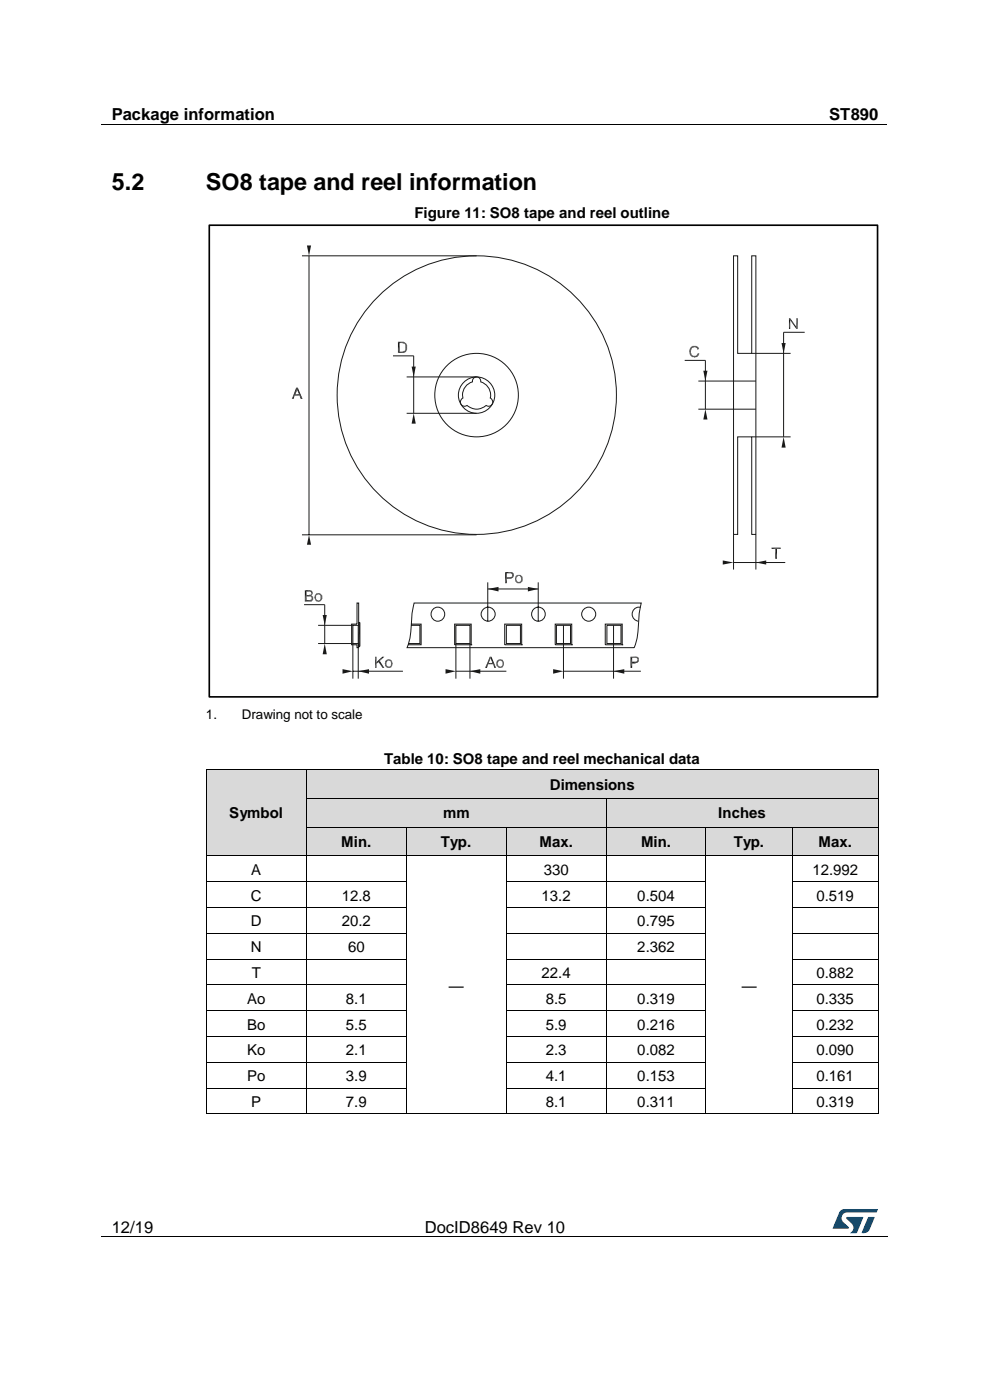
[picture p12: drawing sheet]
<svg xmlns="http://www.w3.org/2000/svg" width="210mm" height="297mm" viewBox="0 0 210 297" stroke-linecap="round" stroke-linejoin="round" font-family="sans-serif">
<path d="M21.5 26.5h166.7M21.5 262.4h166.7" fill="none" stroke="#000" stroke-width=".21"/>
<g fill="#000">
<path d="M105.2 26.4h.1v.1h-.1z" fill-rule="evenodd"/>
<path d="M61.6 262.3h.1v.2h-.1z" fill-rule="evenodd"/>
<path d="M148 262.3h.1v.2h-.1z" fill-rule="evenodd"/>
</g>
<g fill="#005288">
<path d="M178.2 256.9l.6-.4h.4l7 .1-.3 .6h-6.1a1.26 1.26 0 0 0-1.3 1.1 1.26 1.26 0 0 0 .8 1.4l.7 .6v.3l-3.3 .1z"/>
<path d="M184.2 258.2l1.3 .1-1 2.5a1.32 1.32 0 0 1-1.7 .7z"/>
<path d="M179.6 258.2l3.6 .1-1.5 3.3h-1.4a1.35 1.35 0 0 0 .7-1.2 1.35 1.35 0 0 0-.8-1.2l-.6-.6z"/>
</g>
<g fill="#d9d9d9">
<path d="M43.8 163.3h21.1v18.2h-21.1z" fill-rule="evenodd"/>
<path d="M45.7 169.4h17.4v6.1h-17.4z" fill-rule="evenodd"/>
<path d="M65 163.3h121.3v6.1h-121.3z" fill-rule="evenodd"/>
<path d="M66.9 163.3h117.5v6.1h-117.5z" fill-rule="evenodd"/>
</g>
<g fill="#000">
<path d="M43.7 163.3h.1z" fill-rule="evenodd"/>
<path d="M43.7 163.3h.1z" fill-rule="evenodd"/>
<path d="M64.9 163.3h.1z" fill-rule="evenodd"/>
<path d="M186.2 163.3h.1z" fill-rule="evenodd"/>
<path d="M186.2 163.3h.1z" fill-rule="evenodd"/>
</g>
<path d="M43.7 163.3v6.1M43.8 163.3h21.1M64.9 163.3v6.1M65 163.3h121.2M186.3 163.3v6.1" fill="none" stroke="#000" stroke-width=".21"/>
<g fill="#d9d9d9">
<path d="M65 169.4h63.5v6.1h-63.5z" fill-rule="evenodd"/>
<path d="M66.9 169.4h59.8v6.1h-59.8z" fill-rule="evenodd"/>
<path d="M128.6 169.4h57.7v6.1h-57.7z" fill-rule="evenodd"/>
<path d="M130.5 169.4h53.9v6.1h-53.9z" fill-rule="evenodd"/>
</g>
<g fill="#000">
<path d="M43.7 169.4h.1z" fill-rule="evenodd"/>
<path d="M64.9 169.4h.1z" fill-rule="evenodd"/>
<path d="M128.5 169.4h.1z" fill-rule="evenodd"/>
<path d="M186.2 169.4h.1z" fill-rule="evenodd"/>
</g>
<path d="M43.7 169.4v6.1M64.9 169.4v6.1M65 169.4h63.5M128.6 169.4v6.1M128.6 169.4h57.6M186.3 169.4v6.1" fill="none" stroke="#000" stroke-width=".21"/>
<g fill="#d9d9d9">
<path d="M65 175.5h21.2v6h-21.2z" fill-rule="evenodd"/>
<path d="M66.9 175.5h17.4v6h-17.4z" fill-rule="evenodd"/>
<path d="M86.2 175.5h21.1v6h-21.1z" fill-rule="evenodd"/>
<path d="M88.1 175.5h17.4v6h-17.4z" fill-rule="evenodd"/>
<path d="M107.4 175.5h21.2v6h-21.2z" fill-rule="evenodd"/>
<path d="M109.3 175.5h17.4v6h-17.4z" fill-rule="evenodd"/>
<path d="M128.6 175.5h21.2v6h-21.2z" fill-rule="evenodd"/>
<path d="M130.5 175.5h17.4v6h-17.4z" fill-rule="evenodd"/>
<path d="M149.8 175.5h18.2v6h-18.2z" fill-rule="evenodd"/>
<path d="M151.7 175.5h14.4v6h-14.4z" fill-rule="evenodd"/>
<path d="M168.1 175.5h18.2v6h-18.2z" fill-rule="evenodd"/>
<path d="M170 175.5h14.4v6h-14.4z" fill-rule="evenodd"/>
</g>
<g fill="#000">
<path d="M43.7 175.5h.1z" fill-rule="evenodd"/>
<path d="M64.9 175.5h.1z" fill-rule="evenodd"/>
<path d="M86.1 175.5h.1z" fill-rule="evenodd"/>
<path d="M107.3 175.5h.1z" fill-rule="evenodd"/>
<path d="M128.5 175.5h.1z" fill-rule="evenodd"/>
<path d="M149.7 175.5h.1z" fill-rule="evenodd"/>
<path d="M168 175.5h.1z" fill-rule="evenodd"/>
<path d="M186.2 175.5h.1z" fill-rule="evenodd"/>
<path d="M43.7 181.5h.1v.2h-.1z" fill-rule="evenodd"/>
<path d="M43.7 181.5h.1v.2h-.1z" fill-rule="evenodd"/>
<path d="M43.7 187h.1v.2h-.1z" fill-rule="evenodd"/>
<path d="M43.7 192.5h.1v.1h-.1z" fill-rule="evenodd"/>
<path d="M43.7 197.9h.1v.2h-.1z" fill-rule="evenodd"/>
<path d="M43.8 181.5h.2v.2h-.2z" fill-rule="evenodd"/>
<path d="M64.9 181.5h.1v.2h-.1z" fill-rule="evenodd"/>
<path d="M64.9 187h.1v.2h-.1z" fill-rule="evenodd"/>
<path d="M64.9 192.5h.1v.1h-.1z" fill-rule="evenodd"/>
<path d="M64.9 197.9h.1v.2h-.1z" fill-rule="evenodd"/>
<path d="M65 181.5h.2v.2h-.2z" fill-rule="evenodd"/>
<path d="M86.1 181.5h.2v.2h-.2z" fill-rule="evenodd"/>
<path d="M86.1 187h.2v.2h-.2z" fill-rule="evenodd"/>
<path d="M86.1 192.5h.2v.1h-.2z" fill-rule="evenodd"/>
<path d="M86.1 197.9h.2v.2h-.2z" fill-rule="evenodd"/>
<path d="M86.3 181.5h.1v.2h-.1z" fill-rule="evenodd"/>
<path d="M107.3 181.5h.2v.2h-.2z" fill-rule="evenodd"/>
<path d="M107.3 187h.2v.2h-.2z" fill-rule="evenodd"/>
<path d="M107.3 192.5h.2v.1h-.2z" fill-rule="evenodd"/>
<path d="M107.3 197.9h.2v.2h-.2z" fill-rule="evenodd"/>
<path d="M107.5 181.5h.1v.2h-.1z" fill-rule="evenodd"/>
<path d="M128.5 181.5h.2v.2h-.2z" fill-rule="evenodd"/>
<path d="M128.5 187h.2v.2h-.2z" fill-rule="evenodd"/>
<path d="M128.5 192.5h.2v.1h-.2z" fill-rule="evenodd"/>
<path d="M128.5 197.9h.2v.2h-.2z" fill-rule="evenodd"/>
<path d="M128.7 181.5h.1v.2h-.1z" fill-rule="evenodd"/>
<path d="M149.7 181.5h.1v.2h-.1z" fill-rule="evenodd"/>
<path d="M149.7 187h.1v.2h-.1z" fill-rule="evenodd"/>
<path d="M149.7 192.5h.1v.1h-.1z" fill-rule="evenodd"/>
<path d="M149.7 197.9h.1v.2h-.1z" fill-rule="evenodd"/>
<path d="M149.8 181.5h.2v.2h-.2z" fill-rule="evenodd"/>
<path d="M167.9 181.5h.2v.2h-.2z" fill-rule="evenodd"/>
<path d="M167.9 187h.2v.2h-.2z" fill-rule="evenodd"/>
<path d="M167.9 192.5h.2v.1h-.2z" fill-rule="evenodd"/>
<path d="M167.9 197.9h.2v.2h-.2z" fill-rule="evenodd"/>
<path d="M168.1 181.5h.2v.2h-.2z" fill-rule="evenodd"/>
<path d="M186.2 181.5h.1v.2h-.1z" fill-rule="evenodd"/>
<path d="M186.2 181.5h.1v.2h-.1z" fill-rule="evenodd"/>
<path d="M186.2 187h.1v.2h-.1z" fill-rule="evenodd"/>
<path d="M186.2 192.5h.1v.1h-.1z" fill-rule="evenodd"/>
<path d="M186.2 197.9h.1v.2h-.1z" fill-rule="evenodd"/>
<path d="M43.7 203.4h.1v.2h-.1z" fill-rule="evenodd"/>
<path d="M43.7 208.9h.1v.1h-.1z" fill-rule="evenodd"/>
<path d="M43.7 214.3h.1v.2h-.1z" fill-rule="evenodd"/>
<path d="M43.7 219.8h.1v.2h-.1z" fill-rule="evenodd"/>
<path d="M64.9 203.4h.1v.2h-.1z" fill-rule="evenodd"/>
<path d="M64.9 208.9h.1v.1h-.1z" fill-rule="evenodd"/>
<path d="M64.9 214.3h.1v.2h-.1z" fill-rule="evenodd"/>
<path d="M64.9 219.8h.1v.2h-.1z" fill-rule="evenodd"/>
<path d="M86.1 203.4h.2v.2h-.2z" fill-rule="evenodd"/>
<path d="M86.1 208.9h.2v.1h-.2z" fill-rule="evenodd"/>
<path d="M86.1 214.3h.2v.2h-.2z" fill-rule="evenodd"/>
<path d="M86.1 219.8h.2v.2h-.2z" fill-rule="evenodd"/>
<path d="M107.3 203.4h.2v.2h-.2z" fill-rule="evenodd"/>
<path d="M107.3 208.9h.2v.1h-.2z" fill-rule="evenodd"/>
<path d="M107.3 214.3h.2v.2h-.2z" fill-rule="evenodd"/>
<path d="M107.3 219.8h.2v.2h-.2z" fill-rule="evenodd"/>
<path d="M128.5 203.4h.2v.2h-.2z" fill-rule="evenodd"/>
<path d="M128.5 208.9h.2v.1h-.2z" fill-rule="evenodd"/>
<path d="M128.5 214.3h.2v.2h-.2z" fill-rule="evenodd"/>
<path d="M128.5 219.8h.2v.2h-.2z" fill-rule="evenodd"/>
<path d="M149.7 203.4h.1v.2h-.1z" fill-rule="evenodd"/>
<path d="M149.7 208.9h.1v.1h-.1z" fill-rule="evenodd"/>
<path d="M149.7 214.3h.1v.2h-.1z" fill-rule="evenodd"/>
<path d="M149.7 219.8h.1v.2h-.1z" fill-rule="evenodd"/>
<path d="M167.9 203.4h.2v.2h-.2z" fill-rule="evenodd"/>
<path d="M167.9 208.9h.2v.1h-.2z" fill-rule="evenodd"/>
<path d="M167.9 214.3h.2v.2h-.2z" fill-rule="evenodd"/>
<path d="M167.9 219.8h.2v.2h-.2z" fill-rule="evenodd"/>
<path d="M186.2 203.4h.1v.2h-.1z" fill-rule="evenodd"/>
<path d="M186.2 208.9h.1v.1h-.1z" fill-rule="evenodd"/>
<path d="M186.2 214.3h.1v.2h-.1z" fill-rule="evenodd"/>
<path d="M186.2 219.8h.1v.2h-.1z" fill-rule="evenodd"/>
<path d="M43.7 225.3h.1v.2h-.1z" fill-rule="evenodd"/>
<path d="M43.7 230.8h.1v.1h-.1z" fill-rule="evenodd"/>
<path d="M43.7 236.2h.1v.2h-.1z" fill-rule="evenodd"/>
<path d="M43.7 236.2h.1v.2h-.1z" fill-rule="evenodd"/>
<path d="M64.9 225.3h.1v.2h-.1z" fill-rule="evenodd"/>
<path d="M64.9 230.8h.1v.1h-.1z" fill-rule="evenodd"/>
<path d="M64.9 236.2h.1v.2h-.1z" fill-rule="evenodd"/>
<path d="M86.1 225.3h.2v.2h-.2z" fill-rule="evenodd"/>
<path d="M86.1 230.8h.2v.1h-.2z" fill-rule="evenodd"/>
<path d="M86.1 236.2h.2v.2h-.2z" fill-rule="evenodd"/>
<path d="M107.3 225.3h.2v.2h-.2z" fill-rule="evenodd"/>
<path d="M107.3 230.8h.2v.1h-.2z" fill-rule="evenodd"/>
<path d="M107.3 236.2h.2v.2h-.2z" fill-rule="evenodd"/>
<path d="M128.5 225.3h.2v.2h-.2z" fill-rule="evenodd"/>
<path d="M128.5 230.8h.2v.1h-.2z" fill-rule="evenodd"/>
<path d="M128.5 236.2h.2v.2h-.2z" fill-rule="evenodd"/>
<path d="M149.7 225.3h.1v.2h-.1z" fill-rule="evenodd"/>
<path d="M149.7 230.8h.1v.1h-.1z" fill-rule="evenodd"/>
<path d="M149.7 236.2h.1v.2h-.1z" fill-rule="evenodd"/>
<path d="M167.9 225.3h.2v.2h-.2z" fill-rule="evenodd"/>
<path d="M167.9 230.8h.2v.1h-.2z" fill-rule="evenodd"/>
<path d="M167.9 236.2h.2v.2h-.2z" fill-rule="evenodd"/>
<path d="M186.2 225.3h.1v.2h-.1z" fill-rule="evenodd"/>
<path d="M186.2 230.8h.1v.1h-.1z" fill-rule="evenodd"/>
<path d="M186.2 236.2h.1v.2h-.1z" fill-rule="evenodd"/>
<path d="M186.2 236.2h.1v.2h-.1z" fill-rule="evenodd"/>
</g>
<g fill="none" stroke="#000" stroke-width=".21">
<path d="M43.7 175.5v6M64.9 175.5v6M65 175.5h21.1M86.2 175.5v6M86.2 175.5h21.1M107.4 175.5v6M107.4 175.5h21.2M128.6 175.5v6M128.6 175.5h21.1M149.8 175.5v6M149.8 175.5h18.2M168 175.5v6"/>
<path d="M168.1 175.5h18.1M186.3 175.5v6M43.7 181.7v5.3M43.7 187.2v5.3M43.7 192.6v5.3M43.7 198.1v5.3M43.8 187.1h21.1M43.8 192.6h21.1M43.8 198h21.1M44 181.6h20.9M64.9 181.7v5.3M64.9 187.2v5.3"/>
<path d="M64.9 192.6v5.3M64.9 198.1v5.3M65 187.1h21.1M65 192.6h21.1M65 198h21.1M65.2 181.6h20.9M86.2 181.7v5.3M86.2 187.2v5.3M86.2 192.6v5.3M86.2 198.1v5.3M86.4 181.6h20.9M107.4 181.7v5.3"/>
<path d="M107.4 187.2v5.3M107.4 192.6v5.3M107.4 198.1v5.3M107.5 187.1h21M107.5 192.6h21M107.5 198h21M107.6 181.6h20.9M128.6 181.7v5.3M128.6 187.2v5.3M128.6 192.6v5.3M128.6 198.1v5.3M128.7 187.1h21"/>
<path d="M128.7 192.6h21M128.7 198h21M128.8 181.6h20.9M149.8 181.7v5.3M149.8 187.2v5.3M149.8 192.6v5.3M149.8 198.1v5.3M150 181.6h17.9M168 181.7v5.3M168 187.2v5.3M168 192.6v5.3M168 198.1v5.3"/>
<path d="M168.1 187.1h18.1M168.1 192.6h18.1M168.1 198h18.1M168.3 181.6h17.9M186.3 181.7v5.3M186.3 187.2v5.3M186.3 192.6v5.3M186.3 198.1v5.3M43.7 203.6v5.3M43.7 209v5.3M43.7 214.5v5.3M43.7 220v5.3"/>
<path d="M43.8 203.5h21.1M43.8 209h21.1M43.8 214.4h21.1M43.8 219.9h21.1M64.9 203.6v5.3M64.9 209v5.3M64.9 214.5v5.3M64.9 220v5.3M65 203.5h21.1M65 209h21.1M65 214.4h21.1M65 219.9h21.1"/>
<path d="M86.2 203.6v5.3M86.2 209v5.3M86.2 214.5v5.3M86.2 220v5.3M107.4 203.6v5.3M107.4 209v5.3M107.4 214.5v5.3M107.4 220v5.3M107.5 203.5h21M107.5 209h21M107.5 214.4h21M107.5 219.9h21"/>
<path d="M128.6 203.6v5.3M128.6 209v5.3M128.6 214.5v5.3M128.6 220v5.3M128.7 203.5h21M128.7 209h21M128.7 214.4h21M128.7 219.9h21M149.8 203.6v5.3M149.8 209v5.3M149.8 214.5v5.3M149.8 220v5.3"/>
<path d="M168 203.6v5.3M168 209v5.3M168 214.5v5.3M168 220v5.3M168.1 203.5h18.1M168.1 209h18.1M168.1 214.4h18.1M168.1 219.9h18.1M186.3 203.6v5.3M186.3 209v5.3M186.3 214.5v5.3M186.3 220v5.3"/>
<path d="M43.7 225.5v5.3M43.7 230.9v5.3M43.8 225.4h21.1M43.8 230.8h21.1M43.8 236.3h21.1M64.9 225.5v5.3M64.9 230.9v5.3M65 225.4h21.1M65 230.8h21.1M65 236.3h21.1M86.2 225.5v5.3M86.2 230.9v5.3"/>
<path d="M86.3 236.3h21M107.4 225.5v5.3M107.4 230.9v5.3M107.5 225.4h21M107.5 230.8h21M107.5 236.3h21M128.6 225.5v5.3M128.6 230.9v5.3M128.7 225.4h21M128.7 230.8h21M128.7 236.3h21M149.8 225.5v5.3"/>
<path d="M149.8 230.9v5.3M149.8 236.3h18.1M168 225.5v5.3M168 230.9v5.3M168.1 225.4h18.1M168.1 230.8h18.1M168.1 236.3h18.1M186.3 225.5v5.3M186.3 230.9v5.3"/>
</g>
<g fill="none" stroke="#191918" stroke-width=".21">
<path d="M155.6 54.3h.9v20.7h1.2h1.8v-20.7h.8v59.1h-.8v-20.7h-3v20.7h-.9zM100.5 80.2a.89 .89 0 0 1 1-.1 .89 .89 0 0 1 .5 .9 2.87 2.87 0 0 1 2 3.4 .91 .91 0 0 1 .4 1.3 .91 .91 0 0 1-1.3 .3 2.97 2.97 0 0 1-4 0 .91 .91 0 0 1-1.3-.3 .91 .91 0 0 1 .4-1.3 3 3 0 0 1 2-3.5zM155.6 86.8h4.7M155.6 80.8h4.7M75.7 127.9h.4v4.8h-1.2v3.8h1.2v.9h-.4v-.6h-1.1v-4.4h1.1zM76 132.1h.3v1.8v3.2h-.3M76 132.7v3.8M87.2 132.4h2.1v4.4h-2.7M87.2 132.7h1.9v3.8h-2.4M87.8 127.9h48.2a23.7 23.7 0 0 0-.7 6.2l-.1 1.3-.7 2h-48.1a22.3 22.3 0 0 0 1-7.3zM96.4 132.4h3.6v4.4h-3.6zM96.7 132.7h3v3.8h-3z"/>
<path d="M100 136.8h.1M103.5 123.5v8.3M103.5 125h10.7M107.1 132.4h3.6v4.4h-3.6zM107.4 132.7h3v3.8h-3zM110.7 136.8h.1M114.2 123.5v8.3M117.8 132.4h3.5v4.4h-3.5zM118 132.7h3v3.8h-3zM121.3 136.8h.1M128.4 132.4h3.6v4.4h-3.6zM128.7 132.7h3v3.8h-3z"/>
<path d="M132 136.8h.1M135.9 128.9a1.47 1.47 0 0 0-1.8 1.2 1.47 1.47 0 0 0 1.3 1.7"/>
<circle cx="101.1" cy="83.8" r="29.6"/>
<circle cx="101.1" cy="83.8" r="8.9"/>
<circle cx="101.1" cy="83.8" r="3.9"/>
<circle cx="92.9" cy="130.3" r="1.48"/>
<circle cx="103.6" cy="130.3" r="1.48"/>
<circle cx="114.2" cy="130.3" r="1.48"/>
<circle cx="124.9" cy="130.3" r="1.48"/>
</g>
<path d="M76.2 132.1v5" fill="none" stroke="#191918" stroke-width=".35"/>
<g fill="#191918">
<path d="M103.5 125l2.3-.5v1z"/>
<path d="M112 124.5l2.2 .5-2.2 .5z"/>
<path d="M107.5 122.8v.9h-.3z"/>
<path d="M107.5 122.8l1.1-.1z"/>
<path d="M107.5 122.8l1.1-.2z"/>
<path d="M107.5 122.8l1.2-.2z"/>
<path d="M107.5 122.8l1.3-.3z"/>
<path d="M107.5 122.5h1.3l-1.3 .3z"/>
<path d="M107.5 122.5l-.3 1.2z"/>
<path d="M108.2 122.5h.6z"/>
<path d="M108.4 122.4l.4 .1z"/>
<path d="M108.5 122.4h.4z"/>
<path d="M108.6 122.3l.3 .1z"/>
<path d="M108.6 122.3l.4-.1z"/>
<path d="M108.6 122.1l.4 .1-.4 .1z"/>
<path d="M108.6 122.1l.4 .1z"/>
<path d="M108.6 122.1h.4z"/>
<path d="M108.6 122.1l.4-.1z"/>
<path d="M108.6 122h.4z"/>
<path d="M108.6 122l.4-.1z"/>
<path d="M108.6 121.9h.4z"/>
<path d="M108.6 121.9l.4-.1z"/>
<path d="M108.6 121.8h.4z"/>
<path d="M108.6 121.7l.4 .1z"/>
<path d="M108.5 121.6l.4 .1z"/>
<path d="M108.4 121.6l.5 .1z"/>
</g>
<path d="M107.3 121.6v2.1" fill="none" stroke="#191918" stroke-width=".35"/>
<g fill="#191918">
<path d="M108.4 121.6l.5 .1z"/>
<path d="M108.1 121.6h.8z"/>
<path d="M107.5 121.6l1.3-.1z"/>
<path d="M107.5 121.6l1.2-.2z"/>
<path d="M107.5 121.6l1.1-.2z"/>
<path d="M107.5 121.6l1-.2z"/>
<path d="M107.5 121.6l.9-.2z"/>
<path d="M107.5 121.6l.8-.2z"/>
<path d="M107.2 121.4h1l-.7 .2z"/>
</g>
<path d="M107.3 121.4v2.3" fill="none" stroke="#191918" stroke-width=".35"/>
<g fill="#191918">
<path d="M109.6 123.6l.8 .1z"/>
<path d="M109.6 123.6h.9z"/>
<path d="M109.6 123.5l.9 .1z"/>
<path d="M109.6 123.5h1z"/>
<path d="M109.4 123.5h1.2z"/>
<path d="M109.4 123.5h1.3z"/>
<path d="M110.2 123.5h.6z"/>
<path d="M109.4 123.5h.5z"/>
<path d="M109.4 123.4h.4z"/>
<path d="M110.3 123.4l.5 .1z"/>
<path d="M110.4 123.4l.4 .1z"/>
<path d="M109.4 123.3l.3 .1z"/>
<path d="M110.4 123.4h.4z"/>
<path d="M110.5 123.3h.3z"/>
<path d="M110.5 123.2l.3 .1z"/>
<path d="M109.4 123.2l.2 .1z"/>
<path d="M109.4 123.2l.2-.1v.2z"/>
<path d="M110.5 123.2l.3-.1v.2z"/>
<path d="M110.5 123.1h.3z"/>
<path d="M109.3 123.1h.3z"/>
<path d="M110.5 123.1l.3-.1z"/>
<path d="M109.3 122.9l.2 .1-.2 .1z"/>
<path d="M109.3 122.9l.2 .1z"/>
<path d="M110.6 123l.2-.1z"/>
<path d="M110.6 122.8l.2 .1-.2 .1z"/>
<path d="M109.3 122.8l.2 .1z"/>
<path d="M110.6 122.8l.2 .1z"/>
<path d="M109.3 122.8h.2z"/>
<path d="M110.6 122.8h.2z"/>
<path d="M109.3 122.6l.2 .2h-.2z"/>
<path d="M110.5 122.6l.3 .2h-.2z"/>
<path d="M110.5 122.6h.3v.2z"/>
<path d="M109.3 122.6h.2v.2z"/>
<path d="M109.3 122.6h.2z"/>
<path d="M110.5 122.5l.3 .1z"/>
<path d="M109.4 122.5h.2z"/>
<path d="M110.5 122.4l.3 .1z"/>
<path d="M109.4 122.5l.2-.1z"/>
<path d="M109.4 122.4h.2z"/>
<path d="M110.4 122.3l.4 .1z"/>
<path d="M109.4 122.4l.3-.1z"/>
<path d="M109.4 122.3h.3z"/>
<path d="M109.4 122.2l.4 .1h-.4z"/>
<path d="M110.3 122.3l.5-.1z"/>
<path d="M110.3 122.2h.5z"/>
<path d="M109.4 122.2h.5z"/>
<path d="M110.1 122.1l.7 .1z"/>
<path d="M109.4 122.2l.6-.1z"/>
<path d="M109.4 122.1h.6z"/>
<path d="M109.5 122.1h1.1z"/>
<path d="M109.5 122.1h1z"/>
<path d="M109.7 122.1h.8z"/>
<path d="M109.7 122.1l.7-.1z"/>
</g>
<path d="M96.7 136.5v7.5M99.7 136.5v7.5" fill="none" stroke="#191918" stroke-width=".21"/>
<g fill="#191918">
<path d="M103.6 140.9l-.3 .8h-.4z"/>
<path d="M104.6 140.9l.6 .8h-.3z"/>
<path d="M103.6 140.6l1 .3h-1z"/>
<path d="M103.6 140.6l-.7 1.1z"/>
<path d="M103.6 140.6h.8l.2 .3z"/>
<path d="M104.4 140.6l.8 1.1z"/>
<path d="M104.3 140l.9 1.7-.8-1.1z"/>
<path d="M103.9 139.9l-.3 .7-.7 1.1z"/>
<path d="M103.9 139.9l-1 1.8z"/>
<path d="M104.2 139.9l1 1.8z"/>
<path d="M104 139.9l-1.1 1.8z"/>
<path d="M104.2 139.8l1 1.9z"/>
<path d="M104 139.8l-1.1 1.9z"/>
<path d="M104.1 139.7l1.1 2z"/>
<path d="M104 139.6l-1.1 2.1z"/>
<path d="M104.1 139.6l1.1 2.1z"/>
<path d="M104 139.5l1.2 2.2z"/>
<path d="M104 139.5l-1.1 2.2z"/>
<path d="M103.9 139.3l.1 .2-1.1 2.2z"/>
<path d="M103.9 139.3h.4l-.3 .2z"/>
<path d="M104 139.5l.3-.2 .9 2.4z"/>
<path d="M105.8 141.6l.6 .1z"/>
<path d="M105.7 141.5l.8 .1z"/>
<path d="M105.7 141.5h.9z"/>
<path d="M105.6 141.4l1 .1z"/>
<path d="M105.6 141.4h1.1z"/>
<path d="M105.6 141.4h.4z"/>
<path d="M105.5 141.3h.4z"/>
<path d="M106.3 141.4l.4-.1z"/>
<path d="M106.4 141.3h.3l-.4 .1z"/>
<path d="M106.4 141.3h.3z"/>
<path d="M106.5 141.3h.3z"/>
<path d="M105.4 141.3h.4z"/>
<path d="M106.5 141.3l.3-.1z"/>
<path d="M106.5 141.2h.3z"/>
<path d="M105.3 141.2h.4z"/>
<path d="M106.5 141.2l.4-.1z"/>
<path d="M106.6 141l.3 .1-.4 .1z"/>
<path d="M105.3 141l.4 .2h-.4z"/>
<path d="M105.3 141h.4v.2z"/>
<path d="M106.6 141l.3 .1z"/>
<path d="M106.6 140.9l.3 .1z"/>
<path d="M105.3 140.9l.4 .1z"/>
<path d="M106.6 140.8l.3 .1z"/>
<path d="M105.3 140.8l.3 .1z"/>
<path d="M105.3 140.8l.3-.1z"/>
<path d="M106.6 140.8l.3-.1v.2z"/>
<path d="M105.3 140.6l.3 .1-.3 .1z"/>
<path d="M106.6 140.6l.3 .1-.3 .1z"/>
<path d="M106.6 140.6l.3 .1z"/>
<path d="M105.3 140.6l.3 .1z"/>
<path d="M105.3 140.6h.3z"/>
<path d="M106.6 140.6h.3z"/>
<path d="M105.3 140.6h.4z"/>
<path d="M105.3 140.5l.4 .1z"/>
<path d="M106.5 140.5l.4 .1z"/>
<path d="M106.5 140.4l.4 .1z"/>
<path d="M105.3 140.5l.4-.1z"/>
<path d="M105.4 140.4h.3l-.4 .1z"/>
<path d="M106.5 140.3l.3 .1z"/>
<path d="M105.4 140.4l.4-.1z"/>
<path d="M105.4 140.3h.4z"/>
<path d="M106.4 140.2l.4 .1z"/>
<path d="M105.4 140.3l.4-.1z"/>
<path d="M105.4 140.2h.4z"/>
<path d="M106.2 140.1l.5 .1z"/>
<path d="M105.4 140.2l.6-.1z"/>
<path d="M106.1 140.1l.6 .1z"/>
<path d="M105.6 140.1h1.1z"/>
<path d="M105.6 140h1z"/>
<path d="M105.7 140h.9z"/>
<path d="M105.7 140l.8-.1z"/>
<path d="M105.9 139.9h.4z"/>
<path d="M105.9 139.9h.3z"/>
</g>
<path d="M96.7 142.4h10.7" fill="none" stroke="#191918" stroke-width=".21"/>
<g fill="#191918">
<path d="M99.7 142.4l2.2-.4v.9z"/>
<path d="M94.5 142l2.2 .4-2.2 .5z"/>
</g>
<path d="M74.9 136.5v7.5M74.9 142.4h10.6" fill="none" stroke="#191918" stroke-width=".21"/>
<path d="M72.7 142l2.2 .4-2.2 .5z" fill="#191918"/>
<path d="M76 136.5v7.5" fill="none" stroke="#191918" stroke-width=".21"/>
<g fill="#191918">
<path d="M79.9 140.8v.9h-.3z"/>
<path d="M79.9 140.5l-.3 1.2z"/>
<path d="M79.9 140.5h.4l-.4 .3z"/>
<path d="M80.3 140.5l1.2 1.2h-.3z"/>
<path d="M80.3 140.5l.3-.3 .9 1.5z"/>
<path d="M81.1 139.3l-.8 1.2z"/>
<path d="M79.9 140.5l1.2-1.2-.8 1.2z"/>
<path d="M81.1 139.3h.4l-.9 .9z"/>
</g>
<path d="M79.7 139.3v2.4" fill="none" stroke="#191918" stroke-width=".26"/>
<g fill="#191918">
<path d="M79.6 139.3h.3v1.2z"/>
<path d="M82.1 141.6l.6 .1z"/>
<path d="M82.1 141.6h.7z"/>
<path d="M82 141.5l.9 .1z"/>
<path d="M82 141.5h1z"/>
<path d="M82 141.4l1 .1z"/>
<path d="M81.9 141.4l1.1 .1z"/>
<path d="M81.9 141.4h.5z"/>
<path d="M81.8 141.3h.4z"/>
<path d="M82.7 141.4l.4-.1z"/>
<path d="M82.8 141.3h.3z"/>
<path d="M82.8 141.3h.4z"/>
<path d="M81.8 141.3h.3z"/>
<path d="M81.7 141.3h.4z"/>
<path d="M81.7 141.3l.4-.1z"/>
<path d="M82.9 141.3l.3-.1z"/>
<path d="M82.9 141.2h.3z"/>
<path d="M81.7 141.2h.4z"/>
<path d="M82.9 141.2l.3-.1z"/>
<path d="M82.9 141l.3 .1-.3 .1z"/>
<path d="M81.7 141l.4 .2h-.4z"/>
<path d="M81.7 141h.3l.1 .2z"/>
<path d="M82.9 141l.3 .1z"/>
<path d="M82.9 140.9l.3 .1z"/>
<path d="M81.7 140.9l.3 .1z"/>
<path d="M82.9 140.9h.4z"/>
<path d="M81.6 140.8l.4 .1z"/>
<path d="M81.6 140.8l.4-.1z"/>
<path d="M83 140.8l.3-.1v.2z"/>
<path d="M81.7 140.6l.3 .1-.4 .1z"/>
<path d="M82.9 140.6l.4 .1-.3 .1z"/>
<path d="M82.9 140.6l.4 .1z"/>
<path d="M81.7 140.6l.3 .1z"/>
<path d="M81.7 140.6h.3z"/>
<path d="M82.9 140.6h.4z"/>
<path d="M81.7 140.5l.3 .1z"/>
<path d="M82.9 140.5l.3 .1z"/>
<path d="M81.7 140.5h.4z"/>
<path d="M82.9 140.4l.3 .1z"/>
<path d="M81.7 140.5l.4-.1z"/>
<path d="M81.7 140.4h.4z"/>
<path d="M82.8 140.3l.4 .1z"/>
<path d="M81.7 140.4l.4-.1z"/>
<path d="M82.8 140.2l.3 .1z"/>
<path d="M81.8 140.3l.3-.1z"/>
<path d="M81.8 140.2h.3z"/>
<path d="M82.6 140.1l.5 .1z"/>
<path d="M81.8 140.2l.6-.1z"/>
<path d="M82.5 140.1l.6 .1z"/>
<path d="M81.9 140.1l1.1-.1z"/>
<path d="M82 140h1l-1.1 .1z"/>
<path d="M82.1 140h.8z"/>
<path d="M82.1 139.9h.7z"/>
<path d="M82.2 139.9h.5z"/>
<path d="M82.2 139.9h.4z"/>
<path d="M76 142.4l2.3-.4v.9z"/>
</g>
<path d="M68.9 128.3v8.2" fill="none" stroke="#191918" stroke-width=".21"/>
<path d="M68.4 130.5h.9l-.4 2.2z" fill="#191918"/>
<path d="M67.5 132.7h7.4M67.5 136.5h7.4" fill="none" stroke="#191918" stroke-width=".21"/>
<path d="M68.9 136.5l.4 2.3h-.9z" fill="#191918"/>
<path d="M64.5 128.3h4.4" fill="none" stroke="#191918" stroke-width=".21"/>
<g fill="#191918">
<path d="M64.7 127.6l1.5-.1z"/>
<path d="M64.7 127.6l1.6-.2z"/>
<path d="M64.7 127.6l.3-.3 1.3 .1z"/>
<path d="M65 127.3l1.3 .1z"/>
<path d="M65.6 127.3l.7 .1z"/>
<path d="M65.7 127.3h.6z"/>
<path d="M65.9 127.2l.4 .1z"/>
<path d="M66 127.2h.4z"/>
<path d="M66.1 127.1l.3 .1z"/>
<path d="M66.1 127.1h.3z"/>
<path d="M66.2 126.9l.2 .2h-.3z"/>
<path d="M66.2 126.9h.2v.2z"/>
<path d="M66.2 126.9l.2-.1z"/>
<path d="M66.1 126.8h.3z"/>
<path d="M66.1 126.8l.3-.1z"/>
<path d="M66.1 126.7h.3z"/>
<path d="M66.1 126.7l.3-.1z"/>
<path d="M66 126.6h.4z"/>
<path d="M65.9 126.5l.5 .1z"/>
<path d="M65 126.5v.8l-.3 .3z"/>
<path d="M65.6 126.5h.7z"/>
<path d="M65 126.5l1.2-.1z"/>
<path d="M65 126.5l1.1-.1z"/>
<path d="M65 126.5l1.1-.2z"/>
<path d="M65 126.3h1.1l-1.1 .2z"/>
<path d="M65 126.3l-.3 1.3z"/>
<path d="M65.5 126.3h.6z"/>
<path d="M65.6 126.2l.5 .1z"/>
<path d="M65.7 126.2h.5z"/>
<path d="M65.9 126.2l.4-.1z"/>
<path d="M66 126l.3 .1z"/>
<path d="M66 126l.3-.1v.2z"/>
<path d="M66 126l.3-.1z"/>
<path d="M66.1 125.8l.2 .1z"/>
<path d="M66 125.7l.3 .1z"/>
<path d="M66 125.7h.3z"/>
<path d="M65.9 125.6l.4 .1z"/>
<path d="M65.8 125.5l.5 .2z"/>
<path d="M65.7 125.5l.6 .2z"/>
<path d="M65.7 125.5h.6v.2z"/>
</g>
<path d="M64.8 125.5v2.1" fill="none" stroke="#191918" stroke-width=".35"/>
<g fill="#191918">
<path d="M65.5 125.5h.8z"/>
<path d="M65 125.5l1.2-.1z"/>
<path d="M65 125.5l1.1-.2z"/>
<path d="M65 125.5l1-.2z"/>
<path d="M65 125.5l.7-.3 .2 .1z"/>
<path d="M65 125.5l.7-.3z"/>
<path d="M64.7 125.2h.9l-.6 .3z"/>
</g>
<path d="M64.8 125.2v2.4" fill="none" stroke="#191918" stroke-width=".35"/>
<g fill="#191918">
<path d="M67.3 127.6l.4 .1z"/>
<path d="M67.3 127.6h.5z"/>
<path d="M67.1 127.6l.9-.1z"/>
<path d="M67 127.5h1z"/>
<path d="M67 127.4l1 .1z"/>
<path d="M67 127.4h1.1z"/>
<path d="M67.7 127.4h.4z"/>
<path d="M67 127.4h.5z"/>
<path d="M67 127.3h.4z"/>
<path d="M67.7 127.3h.5z"/>
<path d="M66.9 127.2l.4 .1z"/>
<path d="M67.8 127.3h.4z"/>
<path d="M67.9 127.2h.4z"/>
<path d="M66.9 127.1l.2 .1z"/>
<path d="M67.9 127.1l.4 .1z"/>
<path d="M67.9 127.1h.4z"/>
<path d="M66.8 127.1h.3z"/>
<path d="M68 127.1h.4z"/>
<path d="M68 127l.4 .1z"/>
<path d="M66.8 127l.2 .1z"/>
<path d="M68 127l.4-.1v.2z"/>
<path d="M68 126.9h.4z"/>
<path d="M66.7 126.9l.3 .1z"/>
<path d="M68 126.9l.4-.1z"/>
<path d="M68 126.8h.4z"/>
<path d="M66.7 126.8l.3 .1z"/>
<path d="M66.7 126.7l.3 .2z"/>
<path d="M66.7 126.7h.3v.2z"/>
<path d="M68 126.7l.4 .1z"/>
<path d="M66.7 126.6l.3 .1z"/>
<path d="M68 126.6l.4 .1z"/>
<path d="M66.7 126.6h.3z"/>
<path d="M68 126.5l.4 .1z"/>
<path d="M66.8 126.5l.2 .1z"/>
<path d="M66.8 126.4l.2 .1h-.2z"/>
<path d="M68 126.4l.4 .1h-.4z"/>
<path d="M68 126.4h.4v.1z"/>
<path d="M66.8 126.4h.2v.1z"/>
<path d="M66.8 126.4l.3-.1z"/>
<path d="M67.9 126.4h.5z"/>
<path d="M67.9 126.3h.4z"/>
<path d="M67.8 126.2l.5 .1z"/>
<path d="M66.9 126.3l.4-.1z"/>
<path d="M66.9 126.2h.4z"/>
<path d="M67.7 126.1l.5 .1z"/>
<path d="M66.9 126.2l.5-.1z"/>
<path d="M66.9 126.2l.6-.1z"/>
<path d="M67.6 126.1l.6 .1z"/>
<path d="M67 126.1h1.1z"/>
<path d="M67 125.9l1 .1-1 .1z"/>
<path d="M67 125.9l1 .1z"/>
<path d="M67.3 125.9h.5z"/>
<path d="M67.3 125.9l.4-.1z"/>
</g>
<path d="M155.6 119.3h11M155.6 113.5v7.3" fill="none" stroke="#191918" stroke-width=".21"/>
<path d="M153.3 118.9l2.3 .4-2.3 .5z" fill="#191918"/>
<path d="M160.3 113.5v7.3" fill="none" stroke="#191918" stroke-width=".21"/>
<path d="M164.6 116.4v2.1" fill="none" stroke="#191918" stroke-width=".35"/>
<g fill="#191918">
<path d="M163.7 116.2l1.9 .2h-.8z"/>
<path d="M163.7 116.2l1.1 .2h-1.1z"/>
<path d="M163.7 116.2h1.9v.2z"/>
<path d="M160.3 119.3l2.2-.4v.9z"/>
</g>
<path d="M149.6 76.5v10.3" fill="none" stroke="#191918" stroke-width=".21"/>
<path d="M149.2 78.6h.9l-.5 2.2z" fill="#191918"/>
<path d="M148.1 80.8h7.5M148.1 86.8h7.5" fill="none" stroke="#191918" stroke-width=".21"/>
<g fill="#191918">
<path d="M149.6 86.8l.5 2.2h-.9z"/>
<path d="M147.3 75.8h.2z"/>
<path d="M147.2 75.8h.3z"/>
<path d="M146.7 75.7l1.1 .1z"/>
<path d="M146.7 75.7h1.2z"/>
<path d="M146.7 75.6l1.3 .1z"/>
<path d="M146.7 75.6l1.4-.1-.1 .2z"/>
<path d="M146.7 75.6l1.4-.1z"/>
<path d="M146.7 75.6l.7-.1z"/>
<path d="M146.7 75.6l.6-.1z"/>
<path d="M146.6 75.5h.6z"/>
<path d="M146.5 75.4l.5 .1z"/>
<path d="M147.6 75.5h.5z"/>
<path d="M147.7 75.4l.4 .1z"/>
<path d="M146.5 75.4h.4z"/>
<path d="M147.8 75.3l.3 .1z"/>
<path d="M147.8 75.3h.4z"/>
<path d="M146.4 75.3h.4z"/>
<path d="M147.9 75.2l.3 .1z"/>
<path d="M146.4 75.2l.3 .1z"/>
<path d="M147.9 75.1l.3 .1z"/>
<path d="M147.9 75.1h.4z"/>
<path d="M146.3 75.1l.4 .1z"/>
<path d="M146.3 75.1h.4z"/>
<path d="M148 75.1l.3-.1v.1z"/>
<path d="M146.3 75l.4 .1h-.4z"/>
<path d="M146.3 75l.4 .1z"/>
<path d="M148 75.1l.3-.1z"/>
<path d="M146.3 74.9l.4 .1z"/>
<path d="M146.3 74.8l.3 .1z"/>
<path d="M146.2 74.7l.4 .1z"/>
<path d="M146.2 74.6l.4 .1z"/>
<path d="M146.2 74.5l.4 .2z"/>
<path d="M146.2 74.5h.4v.2z"/>
<path d="M146.2 74.4l.4 .1z"/>
<path d="M146.2 74.4h.4z"/>
<path d="M146.3 74.3h.4z"/>
<path d="M146.3 74.2l.4 .1z"/>
<path d="M146.3 74.2l.4-.1z"/>
<path d="M146.3 74l.4 .1-.4 .1z"/>
<path d="M147.9 74h.4l-.3 .2z"/>
<path d="M146.3 74h.4z"/>
<path d="M147.9 74h.4z"/>
<path d="M146.4 73.9l.3 .1z"/>
<path d="M147.9 73.9h.3z"/>
<path d="M147.9 73.9l.3-.1z"/>
<path d="M147.8 73.8h.4z"/>
<path d="M146.4 73.8l.3 .1z"/>
<path d="M146.4 73.8h.4z"/>
<path d="M146.4 73.8l.5-.1z"/>
<path d="M147.7 73.7h.4z"/>
<path d="M147.6 73.7h.5z"/>
<path d="M146.6 73.7h.6z"/>
<path d="M147.5 73.7h.6z"/>
<path d="M146.6 73.7h.7z"/>
<path d="M147.4 73.7h.7z"/>
<path d="M147.4 73.7l.7-.1v.1z"/>
<path d="M146.7 73.6h1.4z"/>
<path d="M146.7 73.6l.7 .1z"/>
<path d="M146.7 73.6l.6 .1h-.7z"/>
<path d="M146.7 73.5l1.2 .1z"/>
<path d="M146.9 73.4l.9 .1h-1z"/>
<path d="M146.9 73.4l.9 .1z"/>
</g>
<path d="M145.3 76.5h4.3M166.2 70.5v22.2" fill="none" stroke="#191918" stroke-width=".21"/>
<g fill="#191918">
<path d="M165.8 72.8h.9l-.5 2.2z"/>
<path d="M166.2 92.7l.5 2.3h-.9z"/>
</g>
<path d="M159.5 75h8.2M166.2 70.5h4.5M159.5 92.7h8.2" fill="none" stroke="#191918" stroke-width=".21"/>
<g fill="#191918">
<path d="M168.9 69.4l.3 .4h-.3z"/>
<path d="M167.6 68v1.8h-.2z"/>
<path d="M167.6 68l1.3 1.4v.4z"/>
</g>
<path d="M167.5 67.5v2.3M169.1 67.5v2.3" fill="none" stroke="#191918" stroke-width=".26"/>
<g fill="#191918">
<path d="M167.4 67.5h.2v.5z"/>
<path d="M167.6 67.5l1.3 1.9-1.3-1.4z"/>
</g>
<path d="M87.8 75.5v12.2" fill="none" stroke="#191918" stroke-width=".21"/>
<g fill="#191918">
<path d="M87.3 77.8h.9l-.4 2.2z"/>
<path d="M87.8 87.7l.4 2.2h-.9z"/>
</g>
<path d="M83.4 75.5h4.4M86.3 80h14.8M86.3 87.7h14.8" fill="none" stroke="#191918" stroke-width=".21"/>
<g fill="#191918">
<path d="M84.4 74.9l1.3-.1z"/>
<path d="M84.4 74.9l1.4-.1z"/>
<path d="M84.4 74.9l1.5-.2z"/>
<path d="M84.4 74.9l1.6-.2z"/>
<path d="M84.4 74.9l.4-.3 1.2 .1z"/>
<path d="M84.8 74.6l1.2 .1z"/>
<path d="M85.3 74.6l.7 .1z"/>
<path d="M85.4 74.6h.7z"/>
<path d="M85.5 74.5l.6 .1z"/>
<path d="M85.6 74.5l.5 .1z"/>
<path d="M85.7 74.5h.5z"/>
<path d="M85.8 74.4l.4 .1z"/>
<path d="M85.8 74.4h.5z"/>
<path d="M85.9 74.3l.4 .1z"/>
<path d="M86 74.2l.3 .1h-.4z"/>
<path d="M86 74.2h.4z"/>
<path d="M86 74.2l.4-.1z"/>
<path d="M86 74l.4 .1-.4 .1z"/>
<path d="M86 74l.4 .1z"/>
<path d="M86 73.9l.4 .1z"/>
<path d="M86 73.8l.4 .1z"/>
<path d="M86 73.7l.4 .1z"/>
<path d="M86 73.7l.4-.1v.1z"/>
<path d="M86 73.6h.4l-.4 .1z"/>
<path d="M86 73.6l.4-.1z"/>
<path d="M86 73.5h.4z"/>
<path d="M86 73.5l.4-.1z"/>
<path d="M86 73.4h.4z"/>
<path d="M86 73.4l.4-.1z"/>
<path d="M86 73.3h.4z"/>
<path d="M86 73.3l.4-.1z"/>
<path d="M86 73.1l.4 .1-.4 .1z"/>
<path d="M86 73.1l.4 .1z"/>
<path d="M85.9 73.1l.4-.1z"/>
<path d="M85.9 73h.4z"/>
<path d="M85.8 72.9h.4z"/>
<path d="M85.7 72.9h.5z"/>
</g>
<path d="M84.6 72.8v2.1" fill="none" stroke="#191918" stroke-width=".35"/>
<g fill="#191918">
<path d="M85.4 72.8h.7z"/>
<path d="M85.5 72.9h.7z"/>
<path d="M84.8 72.8h1.2z"/>
<path d="M84.8 72.8l1.1-.1z"/>
<path d="M84.8 72.8l1-.2z"/>
<path d="M84.8 72.8l.9-.2z"/>
<path d="M84.8 72.8l.9-.3z"/>
<path d="M84.8 72.8l.8-.3z"/>
<path d="M84.8 72.8l.7-.3z"/>
<path d="M84.4 72.5h1l-.6 .3z"/>
</g>
<path d="M84.6 72.5v2.4" fill="none" stroke="#191918" stroke-width=".35"/>
<g fill="#191918">
<path d="M62.5 83.9l-.2 .7h-.3z"/>
<path d="M63.5 83.9l.6 .7h-.3z"/>
<path d="M62.7 83.6l.8 .3h-1z"/>
<path d="M62.7 83.6l-.7 1z"/>
<path d="M62.7 83.6h.7l.1 .3z"/>
<path d="M63.4 83.6l.7 1z"/>
<path d="M63.2 83l.9 1.6z"/>
<path d="M62.9 82.9l-.2 .7-.7 1z"/>
<path d="M62.9 82.9l-.9 1.7z"/>
<path d="M63.2 82.9l.9 1.7z"/>
<path d="M63.1 82.8l1 1.8z"/>
<path d="M62.9 82.8l-.9 1.8z"/>
<path d="M63.1 82.7l1 1.9z"/>
<path d="M63 82.7l-1 1.9z"/>
<path d="M63.1 82.6l1 2z"/>
<path d="M63 82.5l1.1 2.1z"/>
<path d="M63 82.5l-1 2.1z"/>
<path d="M62.8 82.2l.2 .3-1 2.1z"/>
<path d="M62.8 82.2h.4l-.2 .3z"/>
<path d="M63.2 82.2l.9 2.4-1.1-2.1z"/>
</g>
<path d="M65.6 54.3v59.2M64.1 113.5h37" fill="none" stroke="#191918" stroke-width=".21"/>
<path d="M65.6 113.5l.4 2.1h-.9z" fill="#191918"/>
<path d="M64.1 54.3h37" fill="none" stroke="#191918" stroke-width=".21"/>
<path d="M65.1 52.1h.9l-.4 2.2z" fill="#191918"/>
<path d="M119.5 142.4h16.4" fill="none" stroke="#191918" stroke-width=".21"/>
<path d="M117.3 142l2.2 .4-2.2 .5z" fill="#191918"/>
<path d="M119.5 132.7v11.3M130.2 132.7v11.3" fill="none" stroke="#191918" stroke-width=".21"/>
<g fill="#191918">
<path d="M134.1 140.7v1h-.3z"/>
<path d="M134.1 140.7l.8-.1z"/>
<path d="M134.1 140.7l.9-.1z"/>
<path d="M134.1 140.7l1-.1z"/>
<path d="M134.1 140.7l1.1-.1z"/>
<path d="M134.1 140.7l1.2-.2z"/>
<path d="M134.1 140.7l1.3-.3z"/>
<path d="M134.1 140.4h1.3l-1.3 .3z"/>
<path d="M134.1 140.4l-.3 1.3z"/>
<path d="M135.1 140.3l.3 .1h-.4z"/>
<path d="M135.1 140.3l.3 .1z"/>
<path d="M135.1 140.3h.4z"/>
<path d="M135.2 140.2l.3 .1z"/>
<path d="M135.2 140.1l.3 .1z"/>
<path d="M135.2 140.1l.3-.1v.2z"/>
<path d="M135.2 140h.3l-.3 .1z"/>
<path d="M135.2 139.9l.3 .1z"/>
<path d="M135.2 139.9h.3z"/>
<path d="M135.2 139.8l.3 .1z"/>
<path d="M135.1 139.6l.4 .2h-.3z"/>
<path d="M135.1 139.6h.4v.2z"/>
</g>
<path d="M133.9 139.5v2.2" fill="none" stroke="#191918" stroke-width=".35"/>
<g fill="#191918">
<path d="M134.8 139.5h.6z"/>
<path d="M134.9 139.6h.6z"/>
<path d="M134.1 139.5h1.3z"/>
<path d="M134.1 139.5l1.2-.1z"/>
<path d="M134.1 139.5l1.1-.2z"/>
<path d="M134.1 139.5l1-.2z"/>
<path d="M134.1 139.5l.9-.2z"/>
<path d="M134.1 139.5l.8-.2z"/>
<path d="M133.8 139.3h1l-.7 .2z"/>
</g>
<path d="M133.9 139.3v2.4" fill="none" stroke="#191918" stroke-width=".35"/>
<path d="M130.2 142.4l2.2-.4v.9z" fill="#191918"/>
<path d="M44.4 47.8h141.8v100h-141.8z" fill="none" stroke="#000" stroke-width=".35"/>
<g font-size="5">
<text x="23.7" y="40.2">5.2</text>
<text x="43.7" y="40.2">SO8 tape and reel information</text>
</g>
<g font-size="3.5">
<text x="23.7" y="25.5">Package information</text>
<text x="175.9" y="25.5">ST890</text>
<text x="23.7" y="261.5">12/19</text>
<text x="90.1" y="261.5">DocID8649 Rev 10</text>
</g>
<g font-size="3.2">
<text x="87.9" y="46.3">Figure 11: SO8 tape and reel outline</text>
<text x="81.5" y="162.2">Table 10: SO8 tape and reel mechanical data</text>
<text x="116.7" y="167.5">Dimensions</text>
<text x="48.6" y="173.6">Symbol</text>
<text x="94" y="173.6">mm</text>
<text x="152.4" y="173.6">Inches</text>
<text x="72.4" y="179.7">Min.</text>
<text x="93.5" y="179.7">Typ.</text>
<text x="114.5" y="179.7">Max.</text>
<text x="136" y="179.7">Min.</text>
<text x="155.6" y="179.7">Typ.</text>
<text x="173.6" y="179.7">Max.</text>
<text x="53.3" y="185.6">A</text>
<text x="115.3" y="185.6">330</text>
<text x="172.3" y="185.6">12.992</text>
<text x="53.2" y="191.1">C</text>
<text x="72.5" y="191.1">12.8</text>
<text x="114.9" y="191.1">13.2</text>
<text x="135.2" y="191.1">0.504</text>
<text x="173.2" y="191.1">0.519</text>
<text x="53.2" y="196.5">D</text>
<text x="72.5" y="196.5">20.2</text>
<text x="135.2" y="196.5">0.795</text>
<text x="53.2" y="202">N</text>
<text x="73.8" y="202">60</text>
<text x="135.2" y="202">2.362</text>
<text x="53.4" y="207.5">T</text>
<text x="114.9" y="207.5">22.4</text>
<text x="173.2" y="207.5">0.882</text>
<text x="52.4" y="212.9">Ao</text>
<text x="73.4" y="212.9">8.1</text>
<text x="95.2" y="210.2">—</text>
<text x="115.8" y="212.9">8.5</text>
<text x="135.2" y="212.9">0.319</text>
<text x="157.3" y="210.2">—</text>
<text x="173.2" y="212.9">0.335</text>
<text x="52.4" y="218.4">Bo</text>
<text x="73.4" y="218.4">5.5</text>
<text x="115.8" y="218.4">5.9</text>
<text x="135.2" y="218.4">0.216</text>
<text x="173.2" y="218.4">0.232</text>
<text x="52.4" y="223.9">Ko</text>
<text x="73.4" y="223.9">2.1</text>
<text x="115.8" y="223.9">2.3</text>
<text x="135.2" y="223.9">0.082</text>
<text x="173.2" y="223.9">0.090</text>
<text x="52.4" y="229.4">Po</text>
<text x="73.4" y="229.4">3.9</text>
<text x="115.8" y="229.4">4.1</text>
<text x="135.2" y="229.4">0.153</text>
<text x="173.2" y="229.4">0.161</text>
<text x="53.3" y="234.8">P</text>
<text x="73.4" y="234.8">7.9</text>
<text x="115.8" y="234.8">8.1</text>
<text x="135.2" y="234.8">0.311</text>
<text x="173.2" y="234.8">0.319</text>
</g>
<g font-size="2.8">
<text x="43.7" y="152.5">1.</text>
<text x="51.3" y="152.5">Drawing not to scale</text>
</g>
</svg>
